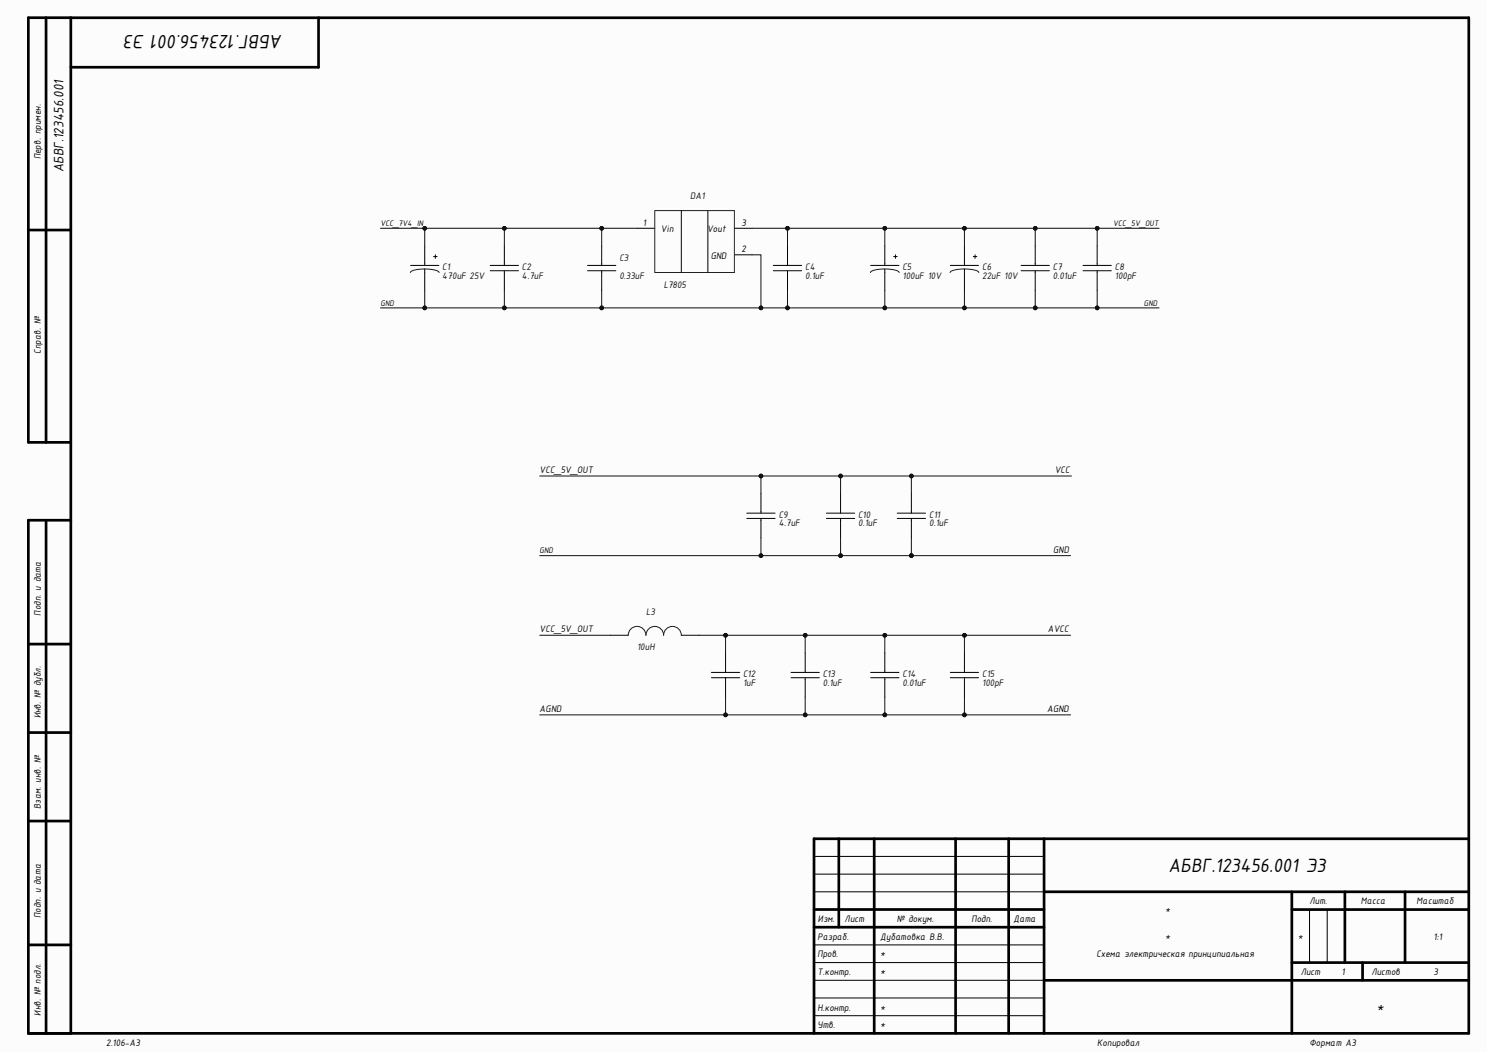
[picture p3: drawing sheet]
<svg xmlns="http://www.w3.org/2000/svg" width="420mm" height="297mm" viewBox="0 0 420 297" stroke-linecap="round" stroke-linejoin="round" font-family="sans-serif">
<g fill="#fcfcfc">
<path d="M0 0h419.4v296.5h-419.4z" fill-rule="evenodd"/>
<path d="M0 0h419.4v296.5h-419.4z" fill-rule="evenodd"/>
</g>
<g fill="none" stroke="#000" stroke-width=".76">
<path d="M13 5v119.8M20 5v286.5M89.9 5v14h-69.9M8 64.9h12M20 124.8h-12v-119.8h406.4v286.5h-406.4v-144.7l12-.1M13 146.8v144.7M8 181.7h12M8 206.6h12M8 231.6h12M229.7 236.6h184.7M229.7 236.6v54.9M236.7 236.6v25"/>
<path d="M246.6 236.6v54.9M269.6 236.6v54.9M284.6 236.6v54.9M294.6 236.6v54.9M229.7 256.6h64.9M294.6 251.6h119.8M364.5 256.6h49.9M364.5 251.6v39.9M379.4 251.6v19.9M396.4 251.6v19.9M8 266.5h12M229.7 261.6h64.9"/>
<path d="M294.6 276.5h119.8M364.5 271.5h49.9M384.4 271.5v5"/>
</g>
<g fill="none" stroke="#000" stroke-width=".28">
<path d="M192.2 59.4v17.5M199.7 59.4v17.5M115.8 74.9h8M119.8 69.4v5.5M119.8 75.9v6M122.3 72.4h1M122.8 71.9v1M138.3 74.9h8M138.3 76.4h8M142.3 69.4v5.5M142.3 76.4v5.5M165.8 74.9h7.9"/>
<path d="M165.8 76.4h7.9M169.7 69.4v5.5M169.7 76.4v5.5M179.7 64.4h5M207.2 64.4h5M207.2 71.9h5M218.2 74.9h8M218.2 76.4h8M222.2 69.4v5.5M222.2 76.4v5.5M245.6 74.9h8M249.6 69.4v5.5"/>
<path d="M249.6 75.9v6M252.1 72.4h1M252.6 71.9v1M268.1 74.9h8M272.1 69.4v5.5M272.1 75.9v6M274.6 72.4h1M275.1 71.9v1M288.1 74.9h8M288.1 76.4h8M292.1 69.4v5.5M292.1 76.4v5.5"/>
<path d="M305.5 74.9h8M305.5 76.4h8M309.5 69.4v5.5M309.5 76.4v5.5M214.7 139.3v5.5M237.1 139.3v5.5M257.1 139.3v5.5M210.7 144.8h8M210.7 146.2h8M214.7 146.2v5.5M233.2 144.8h7.9M233.2 146.2h7.9"/>
<path d="M237.1 146.2v5.5M253.1 144.8h8M253.1 146.2h8M257.1 146.2v5.5M172.2 179.2h5M192.2 179.2h5M200.7 189.7h8M200.7 191.2h8M204.7 184.2v5.5M204.7 191.2v5.5M223.2 189.7h8M223.2 191.2h8"/>
<path d="M227.2 184.2v5.5M227.2 191.2v5.5M245.6 189.7h8M245.6 191.2h8M249.6 184.2v5.5M249.6 191.2v5.5M268.1 189.7h8M268.1 191.2h8M272.1 184.2v5.5M272.1 191.2v5.5M229.7 251.6h64.9M229.7 246.6h64.9"/>
<path d="M229.7 241.6h64.9M369.5 256.6v14.9M374.4 256.6v14.9M229.7 276.5h64.9M229.7 271.5h64.9M229.7 266.5h64.9M229.7 286.5h64.9M229.7 281.5h64.9"/>
</g>
<path d="M184.7 59.4h22.5v17.5h-22.5z" fill="none" stroke="#262626" stroke-width=".28"/>
<path d="M115.8 76.9v-.1a4 4 0 0 1 3.2-.9l3.4 .2a1.55 1.55 0 0 1 1.5 .8M245.6 76.9v-.1a4 4 0 0 1 3.2-.9l3.4 .2a1.54 1.54 0 0 1 1.5 .8M268.1 76.9v-.1a4 4 0 0 1 3.1-.9l3.5 .2a1.54 1.54 0 0 1 1.4 .8M192.2 179.2a2.5 2.5 0 0 0-2.5-2.5 2.5 2.5 0 0 0-2.5 2.5 2.49 2.49 0 0 0-2.5-2.5 2.49 2.49 0 0 0-2.5 2.5 2.5 2.5 0 0 0-2.5-2.5 2.5 2.5 0 0 0-2.5 2.5" fill="none" stroke="#1c1c1c" stroke-width=".28"/>
<path d="M309.5 64.4v5" fill="none" stroke="#0e0e0e" stroke-width=".28"/>
<circle cx="309.5" cy="64.4" r=".51" fill="#0e0e0e"/>
<g fill="none" stroke="#0e0e0e" stroke-width=".28">
<path d="M107.3 86.9h12.5"/>
<circle cx="309.5" cy="64.4" r=".51"/>
</g>
<circle cx="119.8" cy="86.9" r=".51" fill="#0e0e0e"/>
<g fill="none" stroke="#0e0e0e" stroke-width=".28">
<path d="M107.3 64.4h12.5"/>
<circle cx="119.8" cy="86.9" r=".51"/>
</g>
<circle cx="119.8" cy="64.4" r=".51" fill="#0e0e0e"/>
<g fill="none" stroke="#0e0e0e" stroke-width=".28">
<path d="M119.8 81.9v5h49.9"/>
<circle cx="119.8" cy="64.4" r=".51"/>
</g>
<circle cx="119.8" cy="86.9" r=".51" fill="#0e0e0e"/>
<circle cx="119.8" cy="86.9" r=".51" fill="none" stroke="#0e0e0e" stroke-width=".28"/>
<circle cx="142.3" cy="86.9" r=".51" fill="#0e0e0e"/>
<circle cx="142.3" cy="86.9" r=".51" fill="none" stroke="#0e0e0e" stroke-width=".28"/>
<circle cx="169.7" cy="86.9" r=".51" fill="#0e0e0e"/>
<g fill="none" stroke="#0e0e0e" stroke-width=".28">
<path d="M169.7 64.4h-49.9v5"/>
<circle cx="169.7" cy="86.9" r=".51"/>
</g>
<circle cx="169.7" cy="64.4" r=".51" fill="#0e0e0e"/>
<circle cx="169.7" cy="64.4" r=".51" fill="none" stroke="#0e0e0e" stroke-width=".28"/>
<circle cx="142.3" cy="64.4" r=".51" fill="#0e0e0e"/>
<circle cx="142.3" cy="64.4" r=".51" fill="none" stroke="#0e0e0e" stroke-width=".28"/>
<circle cx="119.8" cy="64.4" r=".51" fill="#0e0e0e"/>
<g fill="none" stroke="#0e0e0e" stroke-width=".28">
<path d="M204.7 196.7v5h-52.4"/>
<circle cx="119.8" cy="64.4" r=".51"/>
</g>
<circle cx="204.7" cy="201.7" r=".51" fill="#0e0e0e"/>
<g fill="none" stroke="#0e0e0e" stroke-width=".28">
<path d="M152.3 156.7h104.8M152.3 179.2h19.9"/>
<circle cx="204.7" cy="201.7" r=".51"/>
</g>
<circle cx="257.1" cy="156.7" r=".51" fill="#0e0e0e"/>
<circle cx="257.1" cy="156.7" r=".51" fill="none" stroke="#0e0e0e" stroke-width=".28"/>
<circle cx="237.1" cy="156.7" r=".51" fill="#0e0e0e"/>
<circle cx="237.1" cy="156.7" r=".51" fill="none" stroke="#0e0e0e" stroke-width=".28"/>
<circle cx="214.7" cy="156.7" r=".51" fill="#0e0e0e"/>
<g fill="none" stroke="#0e0e0e" stroke-width=".28">
<path d="M152.3 134.3h150"/>
<circle cx="214.7" cy="156.7" r=".51"/>
</g>
<circle cx="214.7" cy="134.3" r=".51" fill="#0e0e0e"/>
<circle cx="214.7" cy="134.3" r=".51" fill="none" stroke="#0e0e0e" stroke-width=".28"/>
<circle cx="237.1" cy="134.3" r=".51" fill="#0e0e0e"/>
<circle cx="237.1" cy="134.3" r=".51" fill="none" stroke="#0e0e0e" stroke-width=".28"/>
<circle cx="257.1" cy="134.3" r=".51" fill="#0e0e0e"/>
<g fill="none" stroke="#0e0e0e" stroke-width=".28">
<path d="M169.8 81.9v5h157.2"/>
<circle cx="257.1" cy="134.3" r=".51"/>
</g>
<circle cx="169.7" cy="86.9" r=".51" fill="#0e0e0e"/>
<circle cx="169.7" cy="86.9" r=".51" fill="none" stroke="#0e0e0e" stroke-width=".28"/>
<circle cx="214.7" cy="86.9" r=".51" fill="#0e0e0e"/>
<circle cx="214.7" cy="86.9" r=".51" fill="none" stroke="#0e0e0e" stroke-width=".28"/>
<circle cx="222.2" cy="86.9" r=".51" fill="#0e0e0e"/>
<circle cx="222.2" cy="86.9" r=".51" fill="none" stroke="#0e0e0e" stroke-width=".28"/>
<circle cx="249.6" cy="86.9" r=".51" fill="#0e0e0e"/>
<circle cx="249.6" cy="86.9" r=".51" fill="none" stroke="#0e0e0e" stroke-width=".28"/>
<circle cx="272.1" cy="86.9" r=".51" fill="#0e0e0e"/>
<circle cx="272.1" cy="86.9" r=".51" fill="none" stroke="#0e0e0e" stroke-width=".28"/>
<circle cx="292.1" cy="86.9" r=".51" fill="#0e0e0e"/>
<circle cx="292.1" cy="86.9" r=".51" fill="none" stroke="#0e0e0e" stroke-width=".28"/>
<circle cx="309.5" cy="86.9" r=".51" fill="#0e0e0e"/>
<g fill="none" stroke="#0e0e0e" stroke-width=".28">
<path d="M179.7 64.4h-9.9v5"/>
<circle cx="309.5" cy="86.9" r=".51"/>
</g>
<circle cx="169.7" cy="64.4" r=".51" fill="#0e0e0e"/>
<g fill="none" stroke="#0e0e0e" stroke-width=".28">
<path d="M197.2 179.2h7.5v5"/>
<circle cx="169.7" cy="64.4" r=".51"/>
</g>
<circle cx="204.7" cy="179.2" r=".51" fill="#0e0e0e"/>
<g fill="none" stroke="#0e0e0e" stroke-width=".28">
<path d="M204.7 201.7h97.3"/>
<circle cx="204.7" cy="179.2" r=".51"/>
</g>
<circle cx="204.7" cy="201.7" r=".51" fill="#0e0e0e"/>
<circle cx="204.7" cy="201.7" r=".51" fill="none" stroke="#0e0e0e" stroke-width=".28"/>
<circle cx="227.2" cy="201.7" r=".51" fill="#0e0e0e"/>
<circle cx="227.2" cy="201.7" r=".51" fill="none" stroke="#0e0e0e" stroke-width=".28"/>
<circle cx="249.6" cy="201.7" r=".51" fill="#0e0e0e"/>
<circle cx="249.6" cy="201.7" r=".51" fill="none" stroke="#0e0e0e" stroke-width=".28"/>
<circle cx="272.1" cy="201.7" r=".51" fill="#0e0e0e"/>
<g fill="none" stroke="#0e0e0e" stroke-width=".28">
<path d="M204.7 179.2h97.3"/>
<circle cx="272.1" cy="201.7" r=".51"/>
</g>
<circle cx="204.7" cy="179.2" r=".51" fill="#0e0e0e"/>
<circle cx="204.7" cy="179.2" r=".51" fill="none" stroke="#0e0e0e" stroke-width=".28"/>
<circle cx="227.2" cy="179.2" r=".51" fill="#0e0e0e"/>
<circle cx="227.2" cy="179.2" r=".51" fill="none" stroke="#0e0e0e" stroke-width=".28"/>
<circle cx="249.6" cy="179.2" r=".51" fill="#0e0e0e"/>
<circle cx="249.6" cy="179.2" r=".51" fill="none" stroke="#0e0e0e" stroke-width=".28"/>
<circle cx="272.1" cy="179.2" r=".51" fill="#0e0e0e"/>
<g fill="none" stroke="#0e0e0e" stroke-width=".28">
<path d="M212.2 71.9h2.5v15"/>
<circle cx="272.1" cy="179.2" r=".51"/>
</g>
<circle cx="214.7" cy="86.9" r=".51" fill="#0e0e0e"/>
<g fill="none" stroke="#0e0e0e" stroke-width=".28">
<path d="M212.2 64.4h114.8"/>
<circle cx="214.7" cy="86.9" r=".51"/>
</g>
<circle cx="222.2" cy="64.4" r=".51" fill="#0e0e0e"/>
<circle cx="222.2" cy="64.4" r=".51" fill="none" stroke="#0e0e0e" stroke-width=".28"/>
<circle cx="249.6" cy="64.4" r=".51" fill="#0e0e0e"/>
<circle cx="249.6" cy="64.4" r=".51" fill="none" stroke="#0e0e0e" stroke-width=".28"/>
<circle cx="272.1" cy="64.4" r=".51" fill="#0e0e0e"/>
<circle cx="272.1" cy="64.4" r=".51" fill="none" stroke="#0e0e0e" stroke-width=".28"/>
<circle cx="292.1" cy="64.4" r=".51" fill="#0e0e0e"/>
<circle cx="292.1" cy="64.4" r=".51" fill="none" stroke="#0e0e0e" stroke-width=".28"/>
<circle cx="309.5" cy="64.4" r=".51" fill="#0e0e0e"/>
<g fill="none" stroke="#0e0e0e" stroke-width=".28">
<path d="M257.1 156.7h44.9"/>
<circle cx="309.5" cy="64.4" r=".51"/>
</g>
<circle cx="257.1" cy="156.7" r=".51" fill="#0e0e0e"/>
<g fill="none" stroke="#0e0e0e" stroke-width=".28">
<path d="M142.3 81.9v5"/>
<circle cx="257.1" cy="156.7" r=".51"/>
</g>
<circle cx="142.3" cy="86.9" r=".51" fill="#0e0e0e"/>
<g fill="none" stroke="#0e0e0e" stroke-width=".28">
<path d="M142.3 64.4v5"/>
<circle cx="142.3" cy="86.9" r=".51"/>
</g>
<circle cx="142.3" cy="64.4" r=".51" fill="#0e0e0e"/>
<g fill="none" stroke="#0e0e0e" stroke-width=".28">
<path d="M214.7 151.7v5"/>
<circle cx="142.3" cy="64.4" r=".51"/>
</g>
<circle cx="214.7" cy="156.7" r=".51" fill="#0e0e0e"/>
<g fill="none" stroke="#0e0e0e" stroke-width=".28">
<path d="M214.7 134.3v5"/>
<circle cx="214.7" cy="156.7" r=".51"/>
</g>
<circle cx="214.7" cy="134.3" r=".51" fill="#0e0e0e"/>
<g fill="none" stroke="#0e0e0e" stroke-width=".28">
<path d="M222.2 81.9v5"/>
<circle cx="214.7" cy="134.3" r=".51"/>
</g>
<circle cx="222.2" cy="86.9" r=".51" fill="#0e0e0e"/>
<g fill="none" stroke="#0e0e0e" stroke-width=".28">
<path d="M222.2 64.4v5"/>
<circle cx="222.2" cy="86.9" r=".51"/>
</g>
<circle cx="222.2" cy="64.4" r=".51" fill="#0e0e0e"/>
<g fill="none" stroke="#0e0e0e" stroke-width=".28">
<path d="M227.2 196.7v5"/>
<circle cx="222.2" cy="64.4" r=".51"/>
</g>
<circle cx="227.2" cy="201.7" r=".51" fill="#0e0e0e"/>
<g fill="none" stroke="#0e0e0e" stroke-width=".28">
<path d="M227.2 179.2v5"/>
<circle cx="227.2" cy="201.7" r=".51"/>
</g>
<circle cx="227.2" cy="179.2" r=".51" fill="#0e0e0e"/>
<g fill="none" stroke="#0e0e0e" stroke-width=".28">
<path d="M237.1 151.7v5"/>
<circle cx="227.2" cy="179.2" r=".51"/>
</g>
<circle cx="237.1" cy="156.7" r=".51" fill="#0e0e0e"/>
<g fill="none" stroke="#0e0e0e" stroke-width=".28">
<path d="M237.1 134.3v5"/>
<circle cx="237.1" cy="156.7" r=".51"/>
</g>
<circle cx="237.1" cy="134.3" r=".51" fill="#0e0e0e"/>
<g fill="none" stroke="#0e0e0e" stroke-width=".28">
<path d="M249.6 196.7v5"/>
<circle cx="237.1" cy="134.3" r=".51"/>
</g>
<circle cx="249.6" cy="201.7" r=".51" fill="#0e0e0e"/>
<g fill="none" stroke="#0e0e0e" stroke-width=".28">
<path d="M249.6 179.2v5"/>
<circle cx="249.6" cy="201.7" r=".51"/>
</g>
<circle cx="249.6" cy="179.2" r=".51" fill="#0e0e0e"/>
<g fill="none" stroke="#0e0e0e" stroke-width=".28">
<path d="M249.6 81.9v5"/>
<circle cx="249.6" cy="179.2" r=".51"/>
</g>
<circle cx="249.6" cy="86.9" r=".51" fill="#0e0e0e"/>
<g fill="none" stroke="#0e0e0e" stroke-width=".28">
<path d="M249.6 64.4v5"/>
<circle cx="249.6" cy="86.9" r=".51"/>
</g>
<circle cx="249.6" cy="64.4" r=".51" fill="#0e0e0e"/>
<g fill="none" stroke="#0e0e0e" stroke-width=".28">
<path d="M257.1 151.7v5"/>
<circle cx="249.6" cy="64.4" r=".51"/>
</g>
<circle cx="257.1" cy="156.7" r=".51" fill="#0e0e0e"/>
<g fill="none" stroke="#0e0e0e" stroke-width=".28">
<path d="M257.1 134.3v5"/>
<circle cx="257.1" cy="156.7" r=".51"/>
</g>
<circle cx="257.1" cy="134.3" r=".51" fill="#0e0e0e"/>
<g fill="none" stroke="#0e0e0e" stroke-width=".28">
<path d="M272.1 196.7v5"/>
<circle cx="257.1" cy="134.3" r=".51"/>
</g>
<circle cx="272.1" cy="201.7" r=".51" fill="#0e0e0e"/>
<g fill="none" stroke="#0e0e0e" stroke-width=".28">
<path d="M272.1 179.2v5"/>
<circle cx="272.1" cy="201.7" r=".51"/>
</g>
<circle cx="272.1" cy="179.2" r=".51" fill="#0e0e0e"/>
<g fill="none" stroke="#0e0e0e" stroke-width=".28">
<path d="M272.1 81.9v5"/>
<circle cx="272.1" cy="179.2" r=".51"/>
</g>
<circle cx="272.1" cy="86.9" r=".51" fill="#0e0e0e"/>
<g fill="none" stroke="#0e0e0e" stroke-width=".28">
<path d="M272.1 64.4v5"/>
<circle cx="272.1" cy="86.9" r=".51"/>
</g>
<circle cx="272.1" cy="64.4" r=".51" fill="#0e0e0e"/>
<g fill="none" stroke="#0e0e0e" stroke-width=".28">
<path d="M292.1 81.9v5"/>
<circle cx="272.1" cy="64.4" r=".51"/>
</g>
<circle cx="292.1" cy="86.9" r=".51" fill="#0e0e0e"/>
<g fill="none" stroke="#0e0e0e" stroke-width=".28">
<path d="M292.1 64.4v5"/>
<circle cx="292.1" cy="86.9" r=".51"/>
</g>
<circle cx="292.1" cy="64.4" r=".51" fill="#0e0e0e"/>
<g fill="none" stroke="#0e0e0e" stroke-width=".28">
<path d="M309.5 81.9v5"/>
<circle cx="292.1" cy="64.4" r=".51"/>
</g>
<circle cx="309.5" cy="86.9" r=".51" fill="#0e0e0e"/>
<circle cx="309.5" cy="86.9" r=".51" fill="none" stroke="#0e0e0e" stroke-width=".28"/>
<g font-size="5.9">
<text x="79.7" y="10" transform="rotate(-180 79.7 10)">АБВГ.123456.001 Э3</text>
<text x="329.7" y="246.1">АБВГ.123456.001 Э3</text>
</g>
<g font-size="4.2">
<text x="17.9" y="48.5" transform="rotate(-90 17.9 48.5)">АБВГ.123456.001</text>
<text x="388.3" y="285.5">*</text>
</g>
<g font-size="2.9">
<text x="11.5" y="45" transform="rotate(-90 11.5 45)">Перв. примен.</text>
<text x="181.3" y="63.6">1</text>
<text x="186.5" y="65.4">Vin</text>
<text x="199.5" y="65.4">Vout</text>
<text x="209.2" y="63.6">3</text>
<text x="209.2" y="71.2">2</text>
<text x="200.5" y="72.9">GND</text>
<text x="11.5" y="99.8" transform="rotate(-90 11.5 99.8)">Справ. №</text>
<text x="152.2" y="133.5">VCC_5V_OUT</text>
<text x="297.6" y="133.5">VCC</text>
<text x="297.1" y="156">GND</text>
<text x="11.5" y="173.7" transform="rotate(-90 11.5 173.7)">Подп. и дата</text>
<text x="152.2" y="178.4">VCC_5V_OUT</text>
<text x="295.6" y="178.4">AVCC</text>
<text x="11.5" y="202.7" transform="rotate(-90 11.5 202.7)">Инв. № дубл.</text>
<text x="152.2" y="200.9">AGND</text>
<text x="295.4" y="200.9">AGND</text>
<text x="11.5" y="228.1" transform="rotate(-90 11.5 228.1)">Взам. инв. №</text>
<text x="328.8" y="257.6">*</text>
<text x="369.4" y="255.1">Лит.</text>
<text x="384" y="255.1">Масса</text>
<text x="399.7" y="255.1">Масштаб</text>
<text x="11.5" y="259" transform="rotate(-90 11.5 259)">Подп. и дата</text>
<text x="230.8" y="260.1">Изм.</text>
<text x="238.3" y="260.1">Лист</text>
<text x="253" y="260.1">№ докум.</text>
<text x="274.1" y="260.1">Подп.</text>
<text x="285.9" y="260.1">Дата</text>
<text x="230.6" y="265">Разраб.</text>
<text x="248.4" y="265">Дубатовка В.В.</text>
<text x="328.8" y="265">*</text>
<text x="366.2" y="265">*</text>
<text x="404.4" y="265">1:1</text>
<text x="230.6" y="270">Пров.</text>
<text x="230.6" y="275.1">Т.контр.</text>
<text x="248.4" y="270">*</text>
<text x="248.4" y="275.1">*</text>
<text x="309.3" y="270">Схема электрическая принципиальная</text>
<text x="367" y="275.1">Лист</text>
<text x="378.5" y="275.1">1</text>
<text x="386.9" y="275.1">Листов</text>
<text x="404.4" y="275.1">3</text>
<text x="11.5" y="286.5" transform="rotate(-90 11.5 286.5)">Инв. № подл.</text>
<text x="230.6" y="285.1">Н.контр.</text>
<text x="248.4" y="285.1">*</text>
<text x="230.6" y="290.1">Утв.</text>
<text x="248.4" y="290.1">*</text>
<text x="29.9" y="295.1">2.106-A3</text>
<text x="309.6" y="295.1">Копировал</text>
<text x="369.4" y="295.1">Формат А3</text>
</g>
<g font-size="2.9" fill="#0e0e0e">
<text x="194.7" y="56.2">DA1</text>
<text x="124.8" y="76.2">C1</text>
<text x="147.3" y="76.2">C2</text>
<text x="174.7" y="73.6">C3</text>
<text x="227.1" y="76.2">C4</text>
<text x="254.6" y="76.2">C5</text>
<text x="277.1" y="76.2">C6</text>
<text x="297.1" y="76.2">C7</text>
<text x="314.6" y="76.2">C8</text>
<text x="124.8" y="78.6">470uF 25V</text>
<text x="147.3" y="78.6">4.7uF</text>
<text x="174.7" y="78.6">0.33uF</text>
<text x="187.2" y="81.1">L7805</text>
<text x="227.1" y="78.6">0.1uF</text>
<text x="254.6" y="78.6">100uF 10V</text>
<text x="277.1" y="78.6">22uF 10V</text>
<text x="297.1" y="78.6">0.01uF</text>
<text x="314.6" y="78.6">100pF</text>
<text x="219.7" y="146">C9</text>
<text x="219.7" y="148.5">4.7uF</text>
<text x="242.1" y="146">C10</text>
<text x="242.1" y="148.5">0.1uF</text>
<text x="262.1" y="146">C11</text>
<text x="262.1" y="148.5">0.1uF</text>
<text x="182.3" y="173.4">L3</text>
<text x="179.7" y="183.4">10uH</text>
<text x="209.6" y="190.9">C12</text>
<text x="232.1" y="190.9">C13</text>
<text x="254.6" y="190.9">C14</text>
<text x="277.1" y="190.9">C15</text>
<text x="209.6" y="193.5">1uF</text>
<text x="232.1" y="193.5">0.1uF</text>
<text x="254.6" y="193.5">0.01uF</text>
<text x="277.1" y="193.5">100pF</text>
</g>
<g font-size="2.5">
<text x="107.4" y="63.7">VCC_7V4_IN</text>
<text x="314" y="63.7">VCC_5V_OUT</text>
<text x="107.4" y="86.2">GND</text>
<text x="322.7" y="86.2">GND</text>
<text x="152.2" y="156.1">GND</text>
</g>
</svg>
